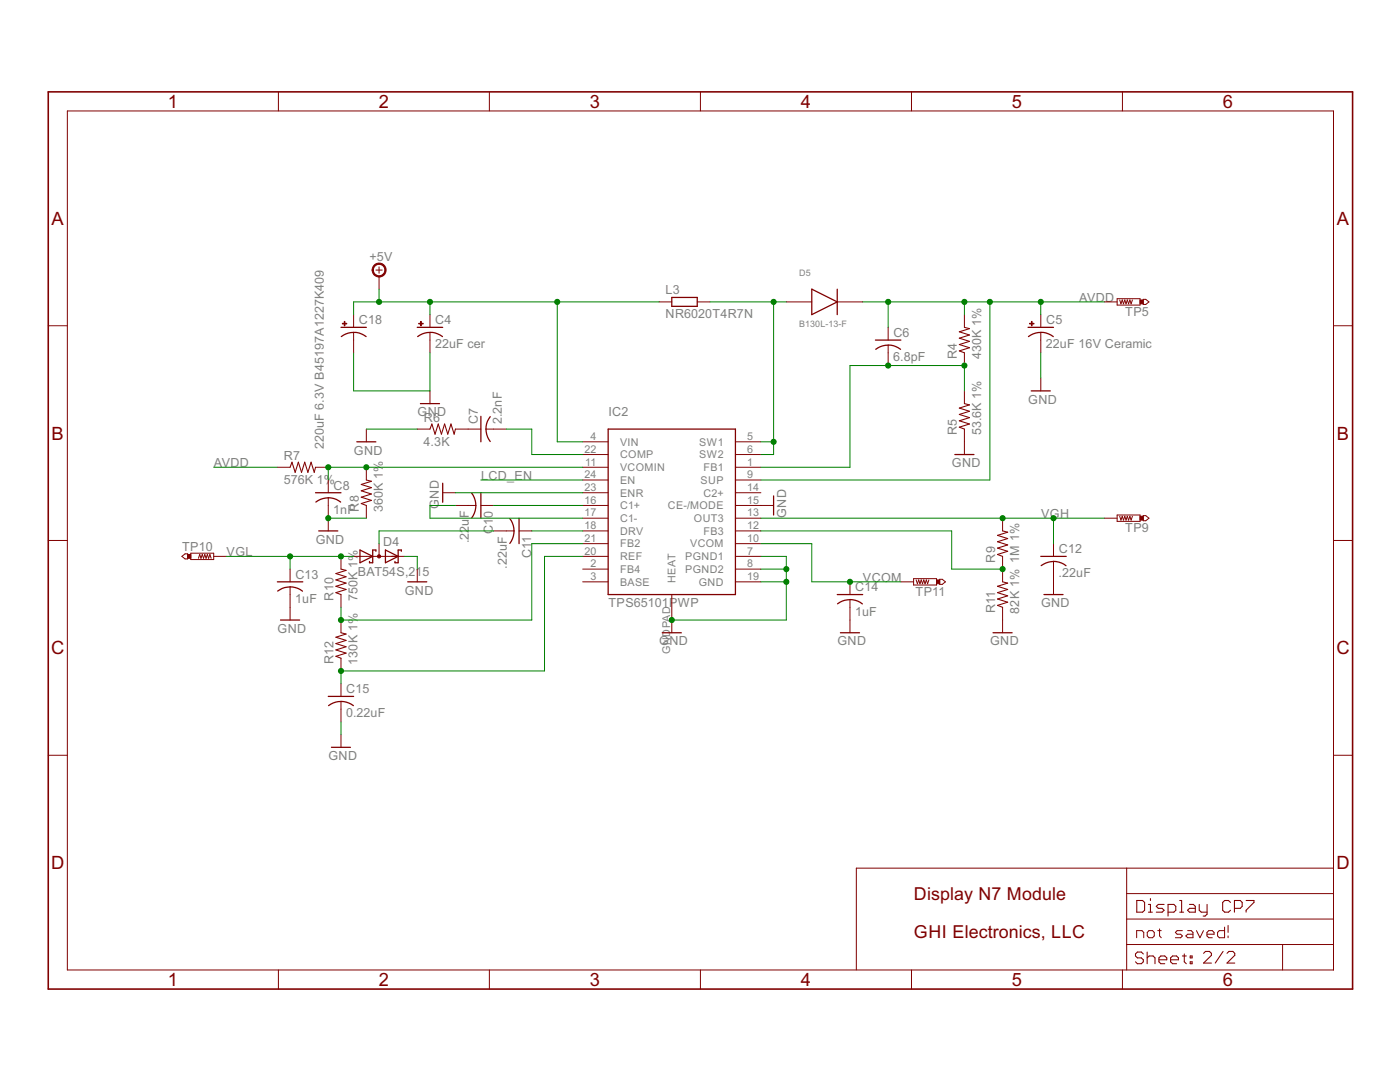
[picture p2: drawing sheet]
<svg xmlns="http://www.w3.org/2000/svg" width="279mm" height="216mm" viewBox="0 0 279 216" stroke-linecap="round" stroke-linejoin="round" font-family="sans-serif">
<g fill="none" stroke="#800000" stroke-width=".2">
<path d="M55.6 18.3v3.8M97.7 18.3v3.8M139.8 18.3v3.8M181.9 18.3v3.8M224 18.3v3.8M13.4 22.1h252.7v171.4h-252.7zM75 53.9h1.3M75.6 53.3v1.2M75.6 55.2v2.5M222.9 59.6h4.6v1.3h-4.6zM223.5 59.9l.2 .7 .3-.7 .2 .7 .3-.7 .2 .7 .3-.7 .2 .7 .3-.7 .2 .7 .3-.7M228.2 59.7h.5l.6 .5-.6 .5h-.5z"/>
<path d="M9.6 65h3.8M70.6 62.8v2.5M70.6 66.3v4.1M85.8 62.8v2.5M85.8 66.3v4.1M85.8 78v2.5M131.5 60.2h2.6M139.1 60.2h2.6M156.9 60.2h5.1M167.1 60.2h5.1M177.2 65.3v2.6M177.2 68.9v4"/>
<path d="M192.5 62.8v2.5M192.5 70.4v2.5M192.5 78v2.5M207.7 62.8v2.5M207.7 66.3v4.1M207.7 75.5v2.5M220.4 60.2h2.5M266.1 65h3.8M55.4 93.2h2.5M63 93.2h2.5M65.5 95.8v2.5M65.5 99.3v6.6"/>
<path d="M73.1 85.6v2.6M73.1 93.2v2.6M83.3 85.6h2.5M88.3 98.3h2.6M90.9 85.6h5.1M97 85.6h4M116.3 93.2h5.1M116.3 88.2h5.1M116.3 90.7h5.1M116.3 95.8h5.1M116.3 98.3h5.1M146.8 93.2h5"/>
<path d="M146.8 88.2h5M146.8 90.7h5M146.8 95.8h5M146.8 98.3h5M192.5 85.6v5.1M9.6 107.8h3.8M36.3 111l.6-.5h.5v1h-.5zM38.1 110.4h4.6v1.3h-4.6zM39.6 111.4l.3-.8 .2 .8 .3-.8 .2 .8 .3-.8 .2 .8 .3-.8 .2 .8 .3-.8 .2 .8M42.7 111h2.5M57.9 113.6v2.5M57.9 117.1v6.6"/>
<path d="M68.1 111v2.6M68.1 118.6v2.6M70.6 111h10.1M73.1 100.9v2.5M75.6 108.5v2.5M83.3 113.6v2.5M90.9 100.9h4.1M96 100.9h2.5M98.5 105.9h4.1M103.6 105.9h2.5M116.3 113.6h5.1M116.3 116.1h5.1"/>
<path d="M116.3 111h5.1M116.3 108.5h5.1M116.3 105.9h5.1M116.3 103.4h5.1M116.3 100.9h5.1M134.1 118.6v7.7M146.8 113.6h5M146.8 116.1h5M146.8 111h5M146.8 108.5h5M146.8 105.9h5M146.8 103.4h5"/>
<path d="M146.8 100.9h7.6M169.6 116.1v2.5M169.6 119.7v6.6M179.8 116.1h2.5M182.3 115.5h4.6v1.2h-4.6zM182.8 115.7l.3 .8 .2-.8 .3 .8 .3-.8 .2 .8 .3-.8 .2 .8 .3-.8 .2 .8 .3-.8M187.5 115.6h.5l.7 .5-.7 .5h-.5zM200.1 103.4v2.5M200.1 111v5.1M210.2 108.5v2.5M210.2 112v6.6M220.4 103.4h2.5"/>
<path d="M222.9 102.8h4.6v1.2h-4.6zM223.5 103l.2 .8 .3-.8 .2 .8 .3-.8 .2 .8 .3-.8 .2 .8 .3-.8 .2 .8 .3-.8M228.2 102.9h.5l.6 .5-.6 .5h-.5zM266.1 107.8h3.8M68.1 123.7v2.6M68.1 131.3v2.6M68.1 136.4v2.6M68.1 140v4M200.1 121.2v5.1M9.6 150.7h3.8M68.1 146.6v2.5M266.1 150.7h3.8"/>
<path d="M224.9 173.2v20.3M224.9 178.3h41.2M266.1 173.2h-95.2v20.3M55.6 193.5v3.9M97.7 193.5v3.9M139.8 193.5v3.9M181.9 193.5v3.9M224 193.5v3.9M224.9 188.5h41.2M224.9 183.4h41.2M226.8 187.1v-1.4h1.1l.4 .4v1M229.3 185.7h.7l.4 .4v.7l-.4 .3h-.7l-.3-.3v-.7z"/>
<path d="M231.1 185.7h.7M231.4 185.4v1.4l.4 .3M236 185.7h-1.1l-.3 .4 .3 .3h.7l.4 .4-.4 .3h-1M237 185.7h.7l.4 .4v1h-1.1l-.3-.3 .3-.4h1.1M238.8 185.7l.7 1.4 .7-1.4M240.9 186.4h1.4v-.3l-.4-.4h-.7l-.3 .4v.7l.3 .3h.7M244.4 185v2.1h-1.1l-.3-.3v-.7l.3-.4h1.1M245.1 184.7v1.4M245.1 186.8v.3M256 188.5v5"/>
</g>
<g fill="none" stroke="#800000" stroke-width=".25">
<path d="M134.1 59.4h5v1.7h-5zM162 57.7l5.1 2.5-5.1 2.6zM167.1 57.7v5.1M68.1 65.3h5M70.6 66.3a3.8 3.8 0 0 1 2.5 .9M70.6 66.3l-1.6 .3-.9 .6M83.3 65.3h5M85.8 66.3a3.9 3.9 0 0 1 2.5 .9M85.8 66.3l-1.5 .3-.9 .6M174.7 67.9h5.1M174.8 69.7a4 4 0 0 1 4.9 0M205.2 65.3h5"/>
<path d="M205.8 78h3.8M207.7 66.3a3.9 3.9 0 0 1 2.5 .9M207.7 66.3l-1.5 .3-.9 .6M63 98.3h5.1M71.2 88.2h3.8M83.9 80.5h3.8M88.3 96.4v3.8M94.1 98.4l.6 .9 .3 1.6M96 83.1v5.1M96 98.3v5.1M97.8 83.1a4 4 0 0 0 0 5M121.4 85.6h25.4v33h-25.4z"/>
<path d="M154.4 99v3.8M190.6 90.7h3.8M55.4 116.1h5M55.4 117.9a4 4 0 0 1 5 .1M63 100.2a4 4 0 0 1 5 0M63.6 105.9h3.8M71.8 109.7l2.6 1.3-2.6 1.3zM75 110v-.3h-.6v2.6h-.7v-.3M76.9 109.7l2.6 1.3-2.6 1.3zM80.1 110v-.3h-.6v2.6h-.7v-.3M81.4 116.1h3.8M95 100.9l-.3 1.5-.6 1"/>
<path d="M101.7 103.5a4 4 0 0 1 0 4.9M103.6 103.4v5.1M167.1 118.6h5.1M207.7 111h5.1M208.3 118.6h3.9M210.2 112l1.6 .3 .9 .6M210.2 112l-1.5 .4-.9 .5M56 123.7h3.8M65.5 139h5.1M68.1 140l1 .1 1.4 .7M68.1 140l-1.6 .3-.9 .5M132.2 126.3h3.8"/>
<path d="M167.2 120.5a4 4 0 0 1 4.9 0M167.7 126.3h3.8M198.2 126.3h3.8M66.1 149.1h3.8"/>
</g>
<g fill="none" stroke="#800000" stroke-width=".21">
<path d="M192.5 65.3l1 .3-2 .6 2 .6-2 .7 2 .6-2 .6 2 .7-2 .6 1 .4M57.9 93.2l.4-1 .6 2.1 .6-2.1 .7 2.1 .6-2.1 .6 2.1 .7-2.1 .6 2.1 .3-1.1M73.1 95.8l1 .2-2 .7 2 .6-2 .6 2 .7-2 .6 2 .6-2 .7 1 .4M85.8 85.6l.4-1 .6 2 .7-2 .6 2 .6-2 .7 2 .6-2 .6 2 .3-1M192.5 80.5l1 .3-2 .6 2 .7-2 .6 2 .6-2 .7 2 .6-2 .6 1 .4M68.1 113.6l1 .2-2.1 .6 2.1 .7-2.1 .6 2.1 .7-2.1 .6 2.1 .6-2.1 .7 1.1 .3M200.1 105.9l1 .3-2 .6 2 .7-2 .6 2 .6-2 .7 2 .6-2 .6 1 .4M200.1 116.1l1 .3-2 .6 2 .6-2 .7 2 .6-2 .6 2 .7-2 .6 1 .4M68.1 126.3l1 .2-2.1 .6 2.1 .7-2.1 .6 2.1 .7-2.1 .6 2.1 .6-2.1 .7 1.1 .3M226.9 179.7h1.1l.4 .4v1.5l-.4 .4h-1.1zM229.6 179.3v.4M235.4 179.7h.4v2.3"/>
<path d="M248.7 179.7h1.6v.4l-1.6 1.5v.4M228.2 190.4l-.4-.4h-.8l-.4 .4v.4l.4 .3h.8l.4 .4v.4l-.4 .4h-.8l-.4-.4M228.9 190v2.3M228.9 191.1l.4-.3h.8l.4 .3v1.2M229.2 182h.8M229.2 180.5h.4v1.5M231.3 191.5h1.6v-.4l-.4-.3h-.8l-.4 .3v.8l.4 .4h.8M232.3 180.5h-1.1l-.4 .3 .4 .5h.7l.4 .3-.4 .4h-1.1M233.1 182h1.2l.4-.4v-.8l-.4-.3h-1.2v2.3M233.6 191.5h1.6v-.4l-.4-.3h-.8l-.4 .3v.8l.4 .4h.8M235.4 182h.8M236 190.8h.7"/>
<path d="M236.3 190.4v1.5l.4 .4M237.4 180.5h.8l.3 .3v1.2h-1.1l-.4-.4 .4-.3h1.1M237.5 190.8h.4v.3h-.4zM237.5 191.9h.4v.4h-.4zM239.3 180.5v1.1l.4 .4h1.2M240.2 190.2l.4-.4h.8l.4 .4v.4l-1.6 1.6h1.6M240.9 180.5v1.9l-.4 .4h-.4M244.1 189.8l-1.6 2.4M244.9 190.2l.4-.4h.7l.4 .4v.4l-1.5 1.6h1.5M245.6 180.1l-.4-.4h-.8l-.4 .4v1.5l.4 .4h.8l.4-.4M246.4 181.3h1.1l.4-.5v-.7l-.4-.4h-1.1v2.3"/>
</g>
<g fill="#800000" stroke="#800000" stroke-width=".2">
<path d="M83.6 64.5h.9v.1h-.9z"/>
<path d="M83.9 64.1h.2v.9h-.2z"/>
<path d="M205.5 64.5h.9v.1h-.9z"/>
<path d="M205.8 64.1h.2v.9h-.2z"/>
<path d="M227.5 59.9h.7v.7h-.7z"/>
<path d="M227.5 103h.7v.8h-.7z"/>
<path d="M186.9 115.7h.6v.8h-.6z"/>
<path d="M37.4 110.6h.7v.8h-.7z"/>
<path d="M68.3 64.5h.9v.1h-.9z"/>
<path d="M68.7 64.1h.1v.9h-.1z"/>
</g>
<g fill="#800000" stroke="#800000" stroke-width=".2">
<path d="M74.6 52.9a1.4 1.4 0 0 1 2.3 .3 1.4 1.4 0 0 1-.9 2 1.4 1.4 0 0 1-1.7-1.3h.2a1.15 1.15 0 0 1 1.6-1.1 1.15 1.15 0 0 1 .3 1.9 1.15 1.15 0 0 1-1.9-.5v-.3h-.2z" fill-rule="evenodd"/>
<circle cx="75.7" cy="111" r=".33"/>
</g>
<path d="M9.6 18.3h260.3v179.1h-260.3z" fill="none" stroke="#800000" stroke-width=".32"/>
<g fill="none" stroke="#008000" stroke-width=".2">
<path d="M75.6 57.7v2.5M70.6 70.4v7.6h15.2v-7.6M85.8 60.2v2.6M111.2 60.2v28h5.1M131.5 60.2h-60.9v2.6M141.7 60.2h15.2M154.4 60.2v30.5h-2.6M172.2 60.2h48.2M177.2 60.2v5.1M192.5 60.2v2.6M192.5 78v-5.1h-22.9v20.3h-17.8M197.5 60.2v35.6h-45.7"/>
<path d="M207.7 60.2v2.6M207.7 70.4v5.1M42.7 93.2h12.7M73.1 85.6h10.2M90.9 98.3h25.4M96 95.8h20.3M101 85.6h5.1v5.1h10.2M116.3 93.2h-50.8v2.6M151.8 88.2h2.6M45.2 111h25.4M57.9 111v2.6M65.5 103.4h7.6"/>
<path d="M80.7 111h2.6v2.6M90.9 100.9h-5.1v2.5h30.5M98.5 105.9h-22.9v2.6M98.5 100.9h17.8M106.1 105.9h10.2M116.3 108.5h-10.2v15.2h-38v-2.5M116.3 111h-7.6v22.9h-40.6v2.5M151.8 111h5.1v12.7h-22.8M151.8 113.6h5.1M151.8 105.9h38.1v7.7h10.2M151.8 116.1h5.1M151.8 108.5h10.2v7.6h17.8"/>
<path d="M151.8 103.4h68.6M210.2 103.4v5.1M68.1 144v2.6"/>
</g>
<g fill="#008000" stroke="#008000" stroke-width=".2">
<circle cx="134.1" cy="123.7" r=".51"/>
<circle cx="156.9" cy="113.6" r=".51"/>
<circle cx="156.9" cy="116.1" r=".51"/>
<circle cx="65.5" cy="103.4" r=".51"/>
<circle cx="111.2" cy="60.2" r=".51"/>
<circle cx="85.8" cy="60.2" r=".51"/>
<circle cx="75.6" cy="60.2" r=".51"/>
<circle cx="154.4" cy="88.2" r=".51"/>
<circle cx="154.4" cy="60.2" r=".51"/>
<circle cx="192.5" cy="60.2" r=".51"/>
<circle cx="197.5" cy="60.2" r=".51"/>
<circle cx="207.7" cy="60.2" r=".51"/>
<circle cx="177.2" cy="60.2" r=".51"/>
<circle cx="177.2" cy="72.9" r=".51"/>
<circle cx="192.5" cy="72.9" r=".51"/>
<circle cx="200.1" cy="103.4" r=".51"/>
<circle cx="210.2" cy="103.4" r=".51"/>
<circle cx="200.1" cy="113.6" r=".51"/>
<circle cx="169.6" cy="116.1" r=".51"/>
<circle cx="68.1" cy="123.7" r=".51"/>
<circle cx="68.1" cy="133.9" r=".51"/>
<circle cx="68.1" cy="111" r=".51"/>
<circle cx="57.9" cy="111" r=".51"/>
<circle cx="73.1" cy="93.2" r=".51"/>
<circle cx="65.5" cy="93.2" r=".51"/>
</g>
<g font-size="4.1" fill="#800000">
<text x="33.5" y="21.5">1</text>
<text x="75.6" y="21.5">2</text>
<text x="117.7" y="21.5">3</text>
<text x="159.8" y="21.5">4</text>
<text x="201.9" y="21.5">5</text>
<text x="244.1" y="21.5">6</text>
<text x="10.3" y="44.9">A</text>
<text x="266.8" y="44.9">A</text>
<text x="10.3" y="87.7">B</text>
<text x="266.8" y="87.7">B</text>
<text x="10.2" y="130.6">C</text>
<text x="266.7" y="130.6">C</text>
<text x="10.2" y="173.4">D</text>
<text x="266.7" y="173.4">D</text>
<text x="33.5" y="196.7">1</text>
<text x="75.6" y="196.7">2</text>
<text x="117.7" y="196.7">3</text>
<text x="159.8" y="196.7">4</text>
<text x="201.9" y="196.7">5</text>
<text x="244.1" y="196.7">6</text>
</g>
<g font-size="4" fill="#800000">
<text x="182.4" y="179.6">Display N7 Module</text>
<text x="182.4" y="187.2">GHI Electronics, LLC</text>
</g>
<g font-size="2.8" fill="#808080">
<text x="73.8" y="52">+5V</text>
<text x="132.8" y="58.7">L3</text>
<text x="71.6" y="64.7">C18</text>
<text x="86.9" y="64.7">C4</text>
<text x="132.8" y="63.5">NR6020T4R7N</text>
<text x="208.8" y="64.7">C5</text>
<text x="215.4" y="60.2">AVDD</text>
<text x="224.6" y="63">TP5</text>
<text x="86.8" y="69.5">22uF cer</text>
<text x="178.3" y="67.2">C6</text>
<text x="191" y="71.6" transform="rotate(-90 191 71.6)">R4</text>
<text x="195.8" y="71.7" transform="rotate(-90 195.8 71.7)">430K 1%</text>
<text x="208.7" y="69.5">22uF 16V Ceramic</text>
<text x="178.3" y="72">6.8pF</text>
<text x="83.3" y="83.1">GND</text>
<text x="121.4" y="83.1">IC2</text>
<text x="205.2" y="80.5">GND</text>
<text x="64.6" y="89.7" transform="rotate(-90 64.6 89.7)">220uF 6.3V B45197A1227K409</text>
<text x="84.5" y="88.9">4.3K</text>
<text x="84.6" y="84.1">R6</text>
<text x="95.3" y="84.6" transform="rotate(-90 95.3 84.6)">C7</text>
<text x="100.2" y="84.6" transform="rotate(-90 100.2 84.6)">2.2nF</text>
<text x="191" y="86.9" transform="rotate(-90 191 86.9)">R5</text>
<text x="195.8" y="86.9" transform="rotate(-90 195.8 86.9)">53.6K 1%</text>
<text x="42.7" y="93.2">AVDD</text>
<text x="56.7" y="91.7">R7</text>
<text x="70.6" y="90.7">GND</text>
<text x="96" y="95.8">LCD_EN</text>
<text x="190" y="93.2">GND</text>
<text x="56.6" y="96.5">576K 1%</text>
<text x="66.6" y="97.7">C8</text>
<text x="87.6" y="101.5" transform="rotate(-90 87.6 101.5)">GND</text>
<text x="66.5" y="102.5">1nF</text>
<text x="71.6" y="102.1" transform="rotate(-90 71.6 102.1)">R8</text>
<text x="76.4" y="102.1" transform="rotate(-90 76.4 102.1)">360K 1%</text>
<text x="98.4" y="106.5" transform="rotate(-90 98.4 106.5)">C1</text>
<text x="98.4" y="103.3" transform="rotate(-90 98.4 103.3)">0</text>
<text x="156.9" y="103.4" transform="rotate(-90 156.9 103.4)">GND</text>
<text x="207.8" y="103.4">VGH</text>
<text x="224.6" y="106.2">TP9</text>
<text x="36.3" y="110">TP10</text>
<text x="45.2" y="111">VGL</text>
<text x="63" y="108.5">GND</text>
<text x="76.5" y="109">D4</text>
<text x="93.6" y="108.4" transform="rotate(-90 93.6 108.4)">.22uF</text>
<text x="101.2" y="113.5" transform="rotate(-90 101.2 113.5)">.22uF</text>
<text x="106" y="111.4" transform="rotate(-90 106 111.4)">C11</text>
<text x="198.6" y="112.2" transform="rotate(-90 198.6 112.2)">R9</text>
<text x="211.3" y="110.4">C12</text>
<text x="58.9" y="115.5">C13</text>
<text x="66.5" y="119.9" transform="rotate(-90 66.5 119.9)">R10</text>
<text x="71.3" y="119.9" transform="rotate(-90 71.3 119.9)">750K 1%</text>
<text x="71.4" y="115">BAT54S,215</text>
<text x="80.8" y="118.6">GND</text>
<text x="170.7" y="118">C14</text>
<text x="172.2" y="116.1">VCOM</text>
<text x="182.7" y="118.9">TP11</text>
<text x="211.3" y="115.2">.22uF</text>
<text x="58.9" y="120.3">1uF</text>
<text x="121.4" y="121.2">TPS65101PWP</text>
<text x="170.6" y="122.8">1uF</text>
<text x="198.6" y="122.4" transform="rotate(-90 198.6 122.4)">R11</text>
<text x="203.4" y="122.4" transform="rotate(-90 203.4 122.4)">82K 1% 1M 1%</text>
<text x="207.8" y="121.2">GND</text>
<text x="55.4" y="126.3">GND</text>
<text x="131.6" y="128.8">GND</text>
<text x="167.1" y="128.8">GND</text>
<text x="197.6" y="128.8">GND</text>
<text x="66.5" y="132.6" transform="rotate(-90 66.5 132.6)">R12</text>
<text x="71.3" y="132.6" transform="rotate(-90 71.3 132.6)">130K 1%</text>
<text x="69.1" y="143.1">0.22uF</text>
<text x="69.1" y="138.3">C15</text>
<text x="65.5" y="151.6">GND</text>
</g>
<g font-size="2.4" fill="#808080">
<text x="117.8" y="87.8">4</text>
<text x="123.7" y="88.9">VIN</text>
<text x="139.6" y="88.9">SW1</text>
<text x="149.1" y="87.8">5</text>
<text x="116.7" y="90.3">22</text>
<text x="116.7" y="95.4">24</text>
<text x="116.8" y="92.9">11</text>
<text x="123.7" y="94">VCOMIN</text>
<text x="123.7" y="91.5">COMP</text>
<text x="139.6" y="91.5">SW2</text>
<text x="140.4" y="94">FB1</text>
<text x="149.1" y="92.9">1</text>
<text x="149.1" y="90.3">6</text>
<text x="149.1" y="95.4">9</text>
<text x="116.7" y="100.5">16</text>
<text x="116.7" y="98">23</text>
<text x="123.7" y="101.6">C1+</text>
<text x="123.7" y="99.1">ENR</text>
<text x="123.7" y="96.5">EN</text>
<text x="133.3" y="101.6">CE-/MODE</text>
<text x="139.8" y="96.5">SUP</text>
<text x="140.4" y="99.1">C2+</text>
<text x="149.1" y="98">14</text>
<text x="149.1" y="100.5">15</text>
<text x="116.7" y="103">17</text>
<text x="116.7" y="105.6">18</text>
<text x="123.7" y="104.2">C1-</text>
<text x="123.7" y="106.7">DRV</text>
<text x="138.5" y="104.2">OUT3</text>
<text x="140.4" y="106.7">FB3</text>
<text x="149.1" y="105.6">12</text>
<text x="149.1" y="103">13</text>
<text x="116.7" y="110.7">20</text>
<text x="116.7" y="108.1">21</text>
<text x="117.8" y="113.2">2</text>
<text x="123.7" y="111.8">REF</text>
<text x="123.7" y="109.2">FB2</text>
<text x="136.8" y="111.8">PGND1</text>
<text x="137.7" y="109.2">VCOM</text>
<text x="149.1" y="110.7">7</text>
<text x="149.1" y="113.2">8</text>
<text x="149.1" y="108.1">10</text>
<text x="117.8" y="115.7">3</text>
<text x="123.7" y="114.3">FB4</text>
<text x="123.7" y="116.9">BASE</text>
<text x="134.8" y="116.3" transform="rotate(-90 134.8 116.3)">HEAT</text>
<text x="136.8" y="114.3">PGND2</text>
<text x="139.5" y="116.9">GND</text>
<text x="149.1" y="115.7">19</text>
<text x="133.7" y="130.4" transform="rotate(-90 133.7 130.4)">GNDPAD</text>
</g>
<g font-size="2" fill="#808080">
<text x="159.5" y="55.2">D5</text>
<text x="159.5" y="65.3">B130L-13-F</text>
</g>
</svg>
